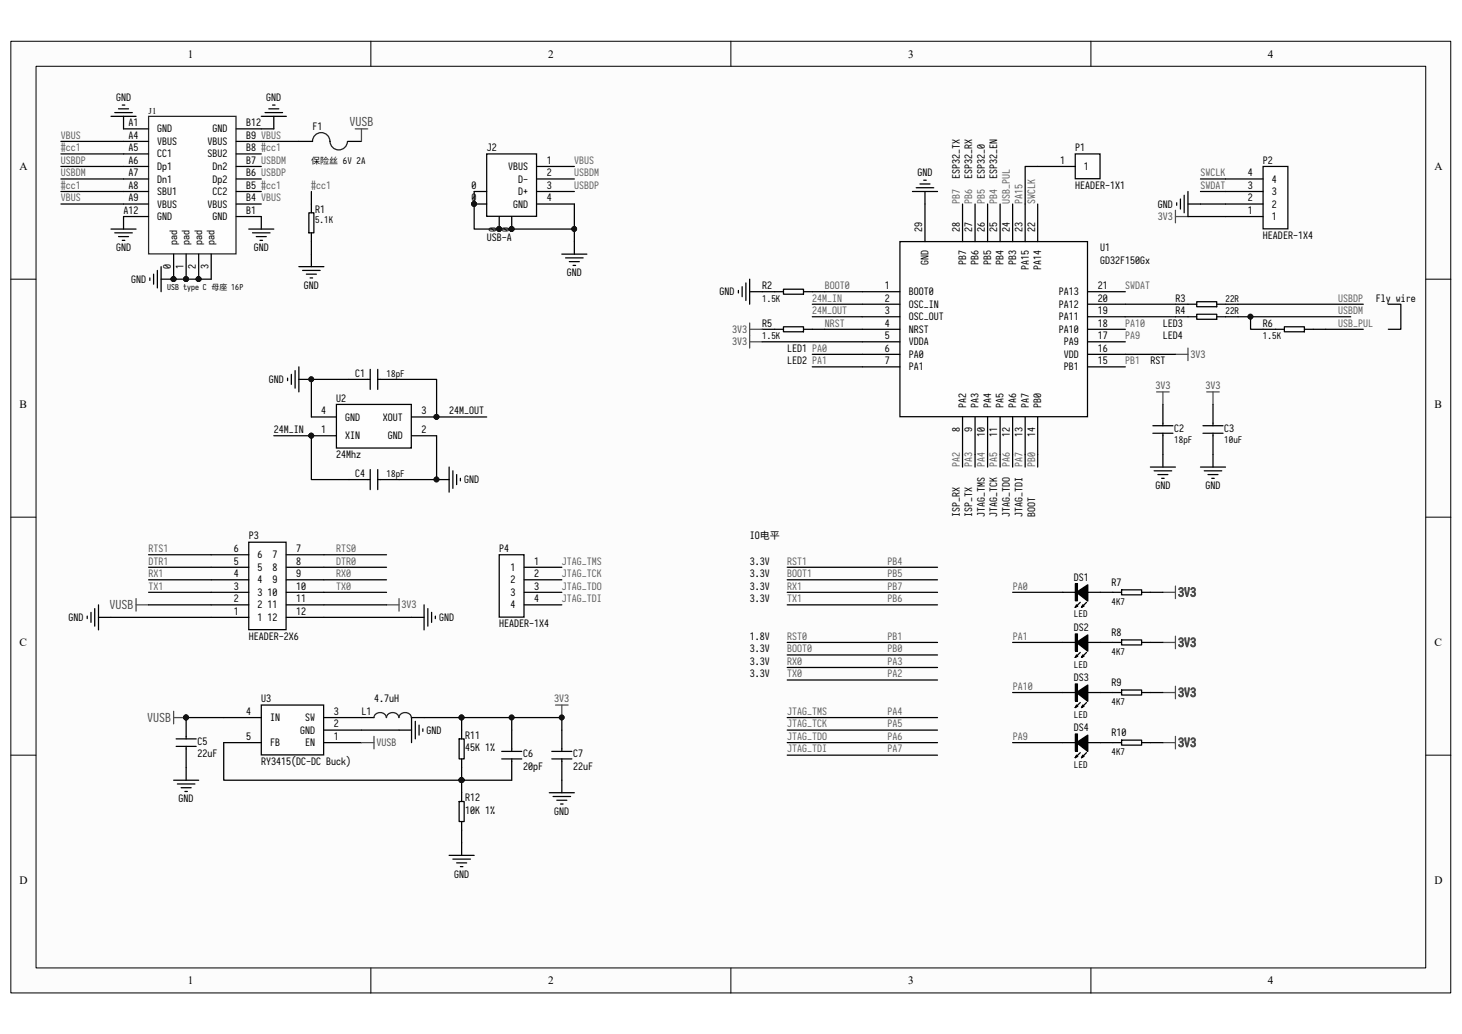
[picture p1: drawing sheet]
<svg xmlns="http://www.w3.org/2000/svg" width="297mm" height="210mm" viewBox="0 0 297 210" stroke-linecap="round" stroke-linejoin="round" font-family="sans-serif">
<path d="M2.2 8.4h292.5v193.3h-292.5z" fill="#fcfcfc"/>
<path d="M2.2 8.4h292.5v193.3h-292.5z" fill="none" stroke="#000" stroke-width=".2"/>
<path d="M7.4 13.5h282.2v183.1h-282.2z" fill="#fcfcfc"/>
<g fill="none" stroke="#000" stroke-width=".2">
<path d="M7.3 13.5h282.3v183.1h-282.3zM75.3 8.4v5.1M148.5 8.4v5.1M221.6 8.4v5.1M2.2 56.7h5.1M289.7 56.7h5.1M2.2 105h5.1M289.7 105h5.1M2.2 153.4h5.1M289.7 153.4h5.1M75.3 196.6v5.1M148.5 196.6v5.1"/>
<path d="M221.6 196.6v5.1"/>
</g>
<path d="M30.2 23.6h17.7v28h-17.7z" fill-rule="evenodd" fill="#fefefe" stroke="#262626" stroke-width=".25"/>
<g fill="none" stroke="#000" stroke-width=".25">
<path d="M22.6 23.6h5M23.3 22.9h3.6M24.1 22.1h2M24.8 21.3h.6M25.1 23.6v2.6h5.1M25.1 28.7h5.1M25.1 31.3h5.1M25.1 33.8h5.1M25.1 36.4h5.1M25.1 38.9h5.1M48 26.2h5.1M48 28.7h5.1"/>
<path d="M48 31.3h5.1M48 33.8h5.1M48 36.4h5.1M48 38.9h5.1M53.1 23.6h5.1M53.8 22.9h3.6M54.6 22.1h2M55.4 21.3h.5M55.6 23.6v2.6M60.7 28.7h2.8M63.3 38.9v4.3M70.6 28.7h2.8"/>
<path d="M22.6 46.5h5M23.3 47.3h3.6M24.1 48.1h2M24.8 48.8h.6M25.1 41.4h5.1M30.2 44h-5.1v2.5M30.4 56.4v.6M31.2 55.7v2M32 54.9v3.6M32.7 54.2v5M35.3 51.6v5.1h-2.6M37.8 51.6v5.1"/>
<path d="M40.4 51.6v5.1M42.9 51.6v5.1M48 41.4h5.1M48 44h5.1v2.5M50.5 46.5h5.1M51.3 47.3h3.6M52.1 48.1h2M52.8 48.8h.5M60.7 54.2h5.1M61.5 54.9h3.5M62.2 55.7h2.1M62.7 43.2h1.1v4.1h-1.1z"/>
<path d="M63 56.4h.5M63.3 47.3v6.9M227.9 119.8h4v1h-4zM215.9 120.3h2.5M215.9 130.5h2.5M218.7 120.3l2.3-1.5v3.3zM218.7 130.5l2.3-1.5v3.3zM218.7 122.9l.2 .2-.5 .3zM218.7 133l.2 .3-.5 .2zM219.5 122.3l-1.1 1.1M219.5 132.5l-1.1 1M220 122.9l.2 .2-.5 .3z"/>
<path d="M220 133l.2 .3-.5 .2zM220.7 122.3l-1 1.1M220.7 132.5l-1 1M221 120.3h6.9M221 130.5h6.9M227.9 130h4v1h-4zM231.9 120.3h4.3M231.9 130.5h4.3M215.9 140.7h2.5M215.9 150.8h2.5M218.7 140.7l2.3-1.6v3.3zM218.7 150.8l2.3-1.5v3.3z"/>
<path d="M218.7 143.2l.2 .3-.5 .2zM218.7 153.4l.2 .2-.5 .3zM219.5 142.7l-1.1 1M219.5 152.9l-1.1 1M220 143.2l.2 .3-.5 .2zM220 153.4l.2 .2-.5 .3zM220.7 142.7l-1 1M220.7 152.9l-1 1M221 140.7h6.9M221 150.8h6.9M227.9 140.1h4v1.1h-4zM227.9 150.3h4v1h-4z"/>
<path d="M231.9 140.7h4.3M231.9 150.8h4.3"/>
</g>
<g fill="#0e0e0e" stroke="#0e0e0e" stroke-width=".2">
<circle cx="35.2" cy="56.7" r=".48"/>
<circle cx="37.8" cy="56.7" r=".48"/>
<circle cx="40.3" cy="56.7" r=".48"/>
</g>
<path d="M63.5 28.7a1.77 1.77 0 0 1 1.8-1.8 1.77 1.77 0 0 1 1.7 1.8 1.78 1.78 0 0 0 1.8 1.7 1.78 1.78 0 0 0 1.8-1.6" fill="none" stroke="#1c1c1c" stroke-width=".25"/>
<path d="M72.2 26.2h2.5M73.4 26.2v2.5M238.8 119v2.6M236.2 120.3h2.6M236.2 130.5h2.6M238.8 129.2v2.6M238.8 139.4v2.5M236.2 140.7h2.6M236.2 150.8h2.6M238.8 149.6v2.5" fill="none" stroke="#4c4c4c" stroke-width=".25"/>
<path d="M218.7 120.3l2.3-1.5v3.3zM218.7 130.5l2.3-1.5v3.3zM218.7 140.7l2.3-1.6v3.3zM218.7 150.8l2.3-1.5v3.3z" fill="#000"/>
<path d="M218.7 118.6v3.4M218.7 128.8v3.4M218.7 138.9v3.5M218.7 149.1v3.5" fill="none" stroke="#000" stroke-width=".42"/>
<path d="M218.4 118.5h.5v3.5h-.5zM218.4 128.7h.5v3.5h-.5zM218.4 138.9h.5v3.5h-.5zM218.4 149.1h.5v3.5h-.5z" fill="none" stroke="#000" stroke-width=".2"/>
<path d="M68.3 82.1h15.3v8.9h-15.3z" fill-rule="evenodd" fill="#fefefe" stroke="#000" stroke-width=".25"/>
<g fill="none" stroke="#000" stroke-width=".25">
<path d="M58.4 76.8v.5M59.2 76v2.1M59.9 75.3v3.5M60.7 77.1h2.6M60.7 74.5v5.1M70.9 77.1h4.3M75.2 75v4.1M76.7 77.1h4.4M76.7 75v4.1M63.3 88.5h5M63.3 84.7h5M70.9 97.4h4.3"/>
<path d="M75.2 95.4v4M76.7 95.4v4M76.7 97.4h4.4M83.6 88.5h5.1M83.6 84.7h5.1M88.7 97.4h2.5M91.2 94.9v5.1M92 95.6v3.6M92.8 96.4v2M93.5 97.2v.5"/>
</g>
<g fill="#0e0e0e" stroke="#0e0e0e" stroke-width=".2">
<circle cx="63.2" cy="88.5" r=".48"/>
<circle cx="88.7" cy="84.7" r=".48"/>
<circle cx="88.7" cy="97.4" r=".48"/>
<circle cx="63.2" cy="77" r=".48"/>
</g>
<path d="M182.8 49.1h38.1v35.5h-38.1z" fill-rule="evenodd" fill="#fefefe" stroke="#000" stroke-width=".25"/>
<g fill="none" stroke="#000" stroke-width=".25">
<path d="M185.4 38.9h5.1M186.1 38.1h3.6M186.9 37.4h2M187.7 36.6h.5M187.9 38.9v10.2M150 59v.5M150.8 58.2v2.1M151.5 57.5v3.5M152.3 59.2h6.9M152.3 56.7v5.1M159.2 58.7h4v1.1h-4zM163.2 59.2h4.4"/>
<path d="M175.2 59.2h7.6M195.5 41.4v7.7M198.1 41.4v7.7M200.6 41.4v7.7M203.2 41.4v7.7M205.7 41.4v7.7M208.3 41.4v7.7M210.8 41.4v7.7M221 59.2h7.6M154.8 66.9h4.4M159.2 66.4h4v1h-4zM163.2 66.9h4.4"/>
<path d="M175.2 61.8h7.6M175.2 64.3h7.6M175.2 66.9h7.6M175.2 69.4h7.6M175.2 72h7.6M175.2 74.5h7.6M221 61.8h7.6M221 64.3h7.6M221 66.9h7.6M221 69.4h7.6M221 72h7.6M221 74.5h7.6"/>
<path d="M238.8 61.8h4.3M238.8 64.3h4.3M243.1 61.3h4.1v1h-4.1zM243.1 63.8h4.1v1h-4.1zM247.2 61.8h4.3M247.2 64.3h4.3M256.6 66.9h4.3M260.9 66.4h4.1v1h-4.1zM265 66.9h4.3M195.5 84.7v7.6M198.1 84.7v7.6M200.6 84.7v7.6"/>
<path d="M203.2 84.7v7.6M205.7 84.7v7.6M208.3 84.7v7.6M210.8 84.7v7.6M233.7 94.9h5.1M234.2 86.5h4.1M234.2 88h4.1M234.5 95.6h3.5M235.2 96.4h2.1M236 97.2h.5M236.2 82.1v4.4M236.2 88v6.9"/>
<path d="M243.9 94.9h5.1M244.4 86.5h4.1M244.4 88h4.1M244.6 95.6h3.6M245.4 96.4h2M246.2 97.2h.5M246.4 82.1v4.4M246.4 88v6.9"/>
</g>
<path d="M152.3 65.6v5.1M152.3 66.9h2.5M152.3 69.4h2.5M235 79.6h2.5M236.2 79.6v2.5M238.8 72h2.5M241.3 70.7v2.5M245.2 79.6h2.5M246.4 79.6v2.5" fill="none" stroke="#4c4c4c" stroke-width=".25"/>
<path d="M256.6 33.8h5v12.7h-5z" fill-rule="evenodd" fill="#fefefe" stroke="#000" stroke-width=".25"/>
<path d="M240.6 39.7v3.5M241.3 38.9v5.1M249 38.9h7.6M249 36.4h7.6M239 41.2v.5M239.8 40.4v2.1M241.3 41.4h2.6M249 44h7.6M249 41.4h7.6" fill="none" stroke="#000" stroke-width=".25"/>
<path d="M238.8 42.7v2.6M238.8 44h2.5" fill="none" stroke="#4c4c4c" stroke-width=".25"/>
<path d="M218.4 31.3h5.1v5h-5.1z" fill-rule="evenodd" fill="#fefefe" stroke="#000" stroke-width=".25"/>
<path d="M210.8 33.8h7.6" fill="none" stroke="#000" stroke-width=".25"/>
<path d="M50.5 110.1h7.6v17.8h-7.6z" fill-rule="evenodd" fill="#fefefe" stroke="#000" stroke-width=".25"/>
<path d="M42.9 117.8h7.6M42.9 115.2h7.6M42.9 112.7h7.6M58.2 117.8h7.6M58.2 115.2h7.6M58.2 112.7h7.6M42.9 125.4h7.6M42.9 122.9h7.6M42.9 120.3h7.6M58.2 125.4h7.6M58.2 122.9h7.6M58.2 120.3h7.6" fill="none" stroke="#000" stroke-width=".25"/>
<path d="M53.1 143.2h12.6v10.1h-12.6z" fill-rule="evenodd" fill="#fefefe" stroke="#000" stroke-width=".25"/>
<g fill="none" stroke="#000" stroke-width=".25">
<path d="M17.7 125.1v.6M18.5 124.4v2M19.2 123.6v3.6M20 125.4h2.6M20 122.9v5M83.6 125.4h2.6M86.2 122.9v5M86.9 123.6v3.6M87.7 124.4v2M88.4 125.1v.6M35.3 158.5h5.1M35.8 150.1h4.1"/>
<path d="M35.8 151.6h4.1M36 159.2h3.6M36.8 160h2M37.8 145.7v4.4M37.8 151.6v6.9M45.5 150.8h7.6M45.5 145.7h7.6M65.8 150.8h7.6M65.8 148.3h7.6M65.8 145.7h10.2M81.1 148.3h2.5M84.4 146.5v3.6"/>
<path d="M85.1 147.3v2M85.9 148v.5M86.2 145.7h-2.6v5.1M93.3 150.1h1v4h-1zM93.8 145.7v4.4M93.8 154.1v8.7M101.9 152.6h4.1M101.9 154.1h4.1M104 148.3v4.3M104 154.1v4.4M112.1 152.6h4.1M112.1 154.1h4.1"/>
<path d="M114.1 148.3v4.3M114.1 154.1v6.9M37.6 160.8h.5M91.2 173.7h5.1M92 174.5h3.6M92.8 175.3h2M93.3 162.8h1v4.1h-1zM93.5 176h.5M93.8 166.9v6.8M111.6 161h5.1M112.4 161.8h3.5M113.1 162.5h2.1"/>
<path d="M113.9 163.3h.5"/>
</g>
<path d="M27.6 122.9h2.6M27.6 121.6v2.5M78.5 122.9h2.6M81.1 121.6v2.5M35.3 144.5v2.5M35.3 145.7h2.5M73.4 150.8h2.6M76 149.6v2.5M112.9 143.2h2.5M114.1 143.2v2.5" fill="none" stroke="#4c4c4c" stroke-width=".25"/>
<path d="M78.5 145.7a1.27 1.27 0 0 0-1.3-1 1.27 1.27 0 0 0-1.2 1M81 145.7a1.27 1.27 0 0 0-1.2-1 1.27 1.27 0 0 0-1.3 1M83.6 145.7a1.27 1.27 0 0 0-1.3-1 1.27 1.27 0 0 0-1.2 1" fill="none" stroke="#1c1c1c" stroke-width=".25"/>
<g fill="#0e0e0e" stroke="#0e0e0e" stroke-width=".2">
<circle cx="93.8" cy="145.7" r=".48"/>
<circle cx="93.8" cy="158.4" r=".48"/>
<circle cx="114.1" cy="145.7" r=".48"/>
<circle cx="37.8" cy="145.7" r=".48"/>
</g>
<path d="M101.4 112.7h5.1v12.6h-5.1z" fill-rule="evenodd" fill="#fefefe" stroke="#000" stroke-width=".25"/>
<g fill="none" stroke="#000" stroke-width=".25">
<path d="M12.4 28.7h12.7M12.4 31.3h12.7M12.4 36.4h12.7M12.4 38.9h12.7M12.4 33.8h12.7M53.1 28.7h7.6M53.1 26.2h2.5M210.8 33.8h-2.5v7.6M243.9 36.4h5.1M243.9 38.9h5.1M12.4 41.4h12.7M35.3 56.7h7.6"/>
<path d="M167.6 59.2h7.6M241.3 44h7.7M243.9 41.4h5.1M70.9 77.1h-7.6v7.6M81.1 77.1h7.6v7.6h10.2M154.8 69.4h20.4M165 61.8h10.2M165 64.3h10.2M165 72h10.2M165 74.5h10.2M167.6 66.9h7.6M228.6 61.8h10.2"/>
<path d="M228.6 64.3h10.2M228.6 72h10.2M251.5 61.8h25.5M251.5 64.3h2.6M269.3 66.9h7.7M274.4 64.3h-20.3v2.6h2.5M55.6 88.5h7.7v8.9h7.6M88.7 88.5v8.9h-7.6M195.5 92.3v2.6M198.1 92.3v2.6M200.6 92.3v2.6M203.2 92.3v2.6"/>
<path d="M205.7 92.3v2.6M208.3 92.3v2.6M210.8 92.3v2.6M30.2 115.2h12.7M30.2 117.8h12.7M30.2 112.7h12.7M65.8 115.2h12.7M65.8 117.8h12.7M65.8 112.7h12.7M106.5 115.2h7.6M106.5 117.8h7.6M159.9 115.2h30.6"/>
<path d="M159.9 117.8h30.6M22.6 125.4h20.3M30.2 120.3h12.7M30.2 122.9h12.7M65.8 120.3h12.7M65.8 122.9h12.7M65.8 125.4h17.8M106.5 120.3h7.6M106.5 122.9h7.6M159.9 120.3h30.6M159.9 122.9h30.6M159.9 130.5h30.6"/>
<path d="M159.9 133h30.6M159.9 135.6h30.6M159.9 138.1h30.6M205.7 120.3h10.2M205.7 130.5h10.2M37.8 145.7h7.7M45.5 150.8v7.7h58.5M73.4 148.3h7.7M86.2 145.7h17.8v2.6M104 145.7h10.1v2.6M159.9 150.8h30.6M159.9 145.7h30.6"/>
<path d="M159.9 148.3h30.6M159.9 153.4h30.6M205.7 140.7h10.2M205.7 150.8h10.2"/>
</g>
<g fill="#0e0e0e" stroke="#0e0e0e" stroke-width=".2">
<circle cx="35.2" cy="56.7" r=".48"/>
<circle cx="37.8" cy="56.7" r=".48"/>
<circle cx="40.3" cy="56.7" r=".48"/>
<circle cx="63.2" cy="88.5" r=".48"/>
<circle cx="63.2" cy="77" r=".48"/>
<circle cx="88.7" cy="97.4" r=".48"/>
<circle cx="88.7" cy="84.7" r=".48"/>
<circle cx="254" cy="64.3" r=".48"/>
<circle cx="93.8" cy="158.4" r=".48"/>
<circle cx="93.8" cy="145.7" r=".48"/>
<circle cx="103.9" cy="145.7" r=".48"/>
<circle cx="114.1" cy="145.7" r=".48"/>
<circle cx="37.8" cy="145.7" r=".48"/>
</g>
<path d="M98.9 31.3h10.1v12.6h-10.1z" fill-rule="evenodd" fill="#fefefe" stroke="#000" stroke-width=".25"/>
<g fill="none" stroke="#000" stroke-width=".25">
<path d="M98.9 38.9h-2.6v7.6h20.4v5.1M109 33.8h7.7M109 36.4h7.7M109 38.9h7.7M96.3 41.4h2.6M101.4 44v2.5M104 44v2.5M109 41.4h7.7v5.1M114.1 51.6h5.1M114.9 52.4h3.6M115.7 53.1h2M116.4 53.9h.5"/>
<path d="M282 61.8h2.6v5.1h-2.6"/>
</g>
<g fill="#0e0e0e" stroke="#0e0e0e" stroke-width=".2">
<circle cx="96.3" cy="41.4" r=".48"/>
<circle cx="101.4" cy="46.5" r=".48"/>
<circle cx="103.9" cy="46.5" r=".48"/>
<circle cx="116.7" cy="46.5" r=".48"/>
</g>
<g font-size="2.5" fill="#4c4c4c">
<text x="71" y="25.5">VUSB</text>
<text x="22.2" y="123.7">VUSB</text>
<text x="239.3" y="121.2">3V3</text>
<text x="239.3" y="131.4">3V3</text>
<text x="239.3" y="141.5">3V3</text>
<text x="29.9" y="146.6">VUSB</text>
<text x="239.3" y="151.7">3V3</text>
</g>
<g font-size="2.3">
<text x="38.2" y="11.7">1</text>
<text x="111.3" y="11.7">2</text>
<text x="184.5" y="11.7">3</text>
<text x="257.6" y="11.7">4</text>
<text x="3.9" y="34.6">A</text>
<text x="291.4" y="34.6">A</text>
<text x="4" y="82.9">B</text>
<text x="291.5" y="82.9">B</text>
<text x="4" y="131.3">C</text>
<text x="291.5" y="131.3">C</text>
<text x="3.9" y="179.6">D</text>
<text x="291.4" y="179.6">D</text>
<text x="38.2" y="199.9">1</text>
<text x="111.3" y="199.9">2</text>
<text x="184.5" y="199.9">3</text>
<text x="257.6" y="199.9">4</text>
</g>
<g font-size="2">
<text x="23.6" y="20.5">GND</text>
<text x="54.1" y="20.5">GND</text>
<text x="26.1" y="25.6">A1</text>
<text x="26.1" y="28.2">A4</text>
<text x="32" y="26.9">GND</text>
<text x="32" y="29.4">VBUS</text>
<text x="42.1" y="29.4">VBUS</text>
<text x="43.1" y="26.9">GND</text>
<text x="50" y="28.2">B9 VBUS</text>
<text x="50" y="25.6">B12</text>
<text x="63.5" y="26.4">F1</text>
<text x="26.1" y="30.7">A5</text>
<text x="26.1" y="33.3">A6</text>
<text x="26.1" y="35.8">A7</text>
<text x="32" y="32">CC1</text>
<text x="32" y="34.5">Dp1</text>
<text x="42.1" y="32">SBU2</text>
<text x="43.1" y="34.5">Dn2</text>
<text x="50" y="35.8">B6 USBDP</text>
<text x="50" y="33.3">B7 USBDM</text>
<text x="50" y="30.7">B8 #cc1</text>
<text x="98.9" y="30.7">J2</text>
<text x="103.2" y="34.5">VBUS</text>
<text x="111.1" y="33.3">1</text>
<text x="111.1" y="35.8">2</text>
<text x="186.4" y="35.8">GND</text>
<text x="215.4" y="33.3">1</text>
<text x="218.4" y="30.7">P1</text>
<text x="220.2" y="34.5">1</text>
<text x="253.5" y="35.8">4</text>
<text x="256.6" y="33.3">P2</text>
<text x="26.1" y="38.4">A8</text>
<text x="26.1" y="40.9">A9</text>
<text x="32" y="37.1">Dn1</text>
<text x="32" y="39.6">SBU1</text>
<text x="43.1" y="39.6">CC2</text>
<text x="43.1" y="37.1">Dp2</text>
<text x="50" y="40.9">B4 VBUS</text>
<text x="50" y="38.4">B5 #cc1</text>
<text x="95.8" y="38.4">0</text>
<text x="95.8" y="40.9">0</text>
<text x="105.2" y="37.1">D-</text>
<text x="105.2" y="39.6">D+</text>
<text x="111.1" y="38.4">3</text>
<text x="111.1" y="40.9">4</text>
<text x="195" y="36.4" transform="rotate(-90 195 36.4)">ESP32_TX</text>
<text x="197.5" y="36.4" transform="rotate(-90 197.5 36.4)">ESP32_RX</text>
<text x="200.1" y="36.4" transform="rotate(-90 200.1 36.4)">ESP32_0</text>
<text x="202.6" y="36.4" transform="rotate(-90 202.6 36.4)">ESP32_EN</text>
<text x="218.4" y="38.4">HEADER-1X1</text>
<text x="253.5" y="40.9">2</text>
<text x="253.5" y="38.4">3</text>
<text x="258.4" y="39.6">3</text>
<text x="258.4" y="37.1">4</text>
<text x="25.1" y="43.4">A12</text>
<text x="32" y="42.2">VBUS</text>
<text x="32" y="44.7">GND</text>
<text x="42.1" y="42.2">VBUS</text>
<text x="43.1" y="44.7">GND</text>
<text x="50" y="43.4">B1</text>
<text x="64" y="43.2">R1</text>
<text x="100.9" y="47" transform="rotate(-90 100.9 47)">0</text>
<text x="103.4" y="47" transform="rotate(-90 103.4 47)">0</text>
<text x="104.2" y="42.2">GND</text>
<text x="187.4" y="47" transform="rotate(-90 187.4 47)">29</text>
<text x="195" y="47" transform="rotate(-90 195 47)">28</text>
<text x="197.5" y="47" transform="rotate(-90 197.5 47)">27</text>
<text x="200.1" y="47" transform="rotate(-90 200.1 47)">26</text>
<text x="202.6" y="47" transform="rotate(-90 202.6 47)">25</text>
<text x="205.1" y="47" transform="rotate(-90 205.1 47)">24</text>
<text x="207.7" y="47" transform="rotate(-90 207.7 47)">23</text>
<text x="210.3" y="47" transform="rotate(-90 210.3 47)">22</text>
<text x="235.2" y="42.2">GND</text>
<text x="253.5" y="43.4">1</text>
<text x="258.4" y="44.7">1</text>
<text x="258.4" y="42.2">2</text>
<text x="23.6" y="51.1">GND</text>
<text x="36" y="49.8" transform="rotate(-90 36 49.8)">pad</text>
<text x="38.5" y="49.8" transform="rotate(-90 38.5 49.8)">pad</text>
<text x="41.1" y="49.8" transform="rotate(-90 41.1 49.8)">pad</text>
<text x="43.6" y="49.8" transform="rotate(-90 43.6 49.8)">pad</text>
<text x="51.6" y="51.1">GND</text>
<text x="98.9" y="49">USB-A</text>
<text x="188.6" y="53.9" transform="rotate(-90 188.6 53.9)">GND</text>
<text x="196.3" y="53.9" transform="rotate(-90 196.3 53.9)">PB7</text>
<text x="198.8" y="53.9" transform="rotate(-90 198.8 53.9)">PB6</text>
<text x="201.3" y="53.9" transform="rotate(-90 201.3 53.9)">PB5</text>
<text x="203.9" y="53.9" transform="rotate(-90 203.9 53.9)">PB4</text>
<text x="206.4" y="53.9" transform="rotate(-90 206.4 53.9)">PB3</text>
<text x="223.5" y="51.1">U1</text>
<text x="223.5" y="53.6">GD32F150Gx</text>
<text x="256.6" y="48.5">HEADER-1X4</text>
<text x="26.6" y="57.4">GND</text>
<text x="34.7" y="54.7" transform="rotate(-90 34.7 54.7)">0</text>
<text x="37.3" y="54.7" transform="rotate(-90 37.3 54.7)">1</text>
<text x="39.8" y="54.7" transform="rotate(-90 39.8 54.7)">2</text>
<text x="42.3" y="54.7" transform="rotate(-90 42.3 54.7)">3</text>
<text x="61.7" y="58.7">GND</text>
<text x="115.1" y="56.1">GND</text>
<text x="146.2" y="60">GND</text>
<text x="154.9" y="58.7">R2</text>
<text x="179.8" y="58.7">1</text>
<text x="184.6" y="60">BOOT0</text>
<text x="209" y="54.9" transform="rotate(-90 209 54.9)">PA15</text>
<text x="211.5" y="54.9" transform="rotate(-90 211.5 54.9)">PA14</text>
<text x="215.1" y="60">PA13</text>
<text x="223" y="58.7">21</text>
<text x="179.8" y="61.3">2</text>
<text x="179.8" y="63.8">3</text>
<text x="184.6" y="62.5">OSC_IN</text>
<text x="184.6" y="65.1">OSC_OUT</text>
<text x="215.1" y="65.1">PA11</text>
<text x="215.1" y="62.5">PA12</text>
<text x="223" y="63.8">19</text>
<text x="223" y="61.3">20</text>
<text x="238.8" y="61.3">R3</text>
<text x="238.8" y="63.8">R4</text>
<text x="279.5" y="61.3">Fly wire</text>
<text x="154.9" y="66.3">R5</text>
<text x="159.9" y="71.4">LED1 PA0</text>
<text x="179.8" y="66.3">4</text>
<text x="179.8" y="68.9">5</text>
<text x="179.8" y="71.4">6</text>
<text x="184.6" y="67.6">NRST</text>
<text x="184.6" y="70.1">VDDA</text>
<text x="215.1" y="67.6">PA10</text>
<text x="216.2" y="70.1">PA9</text>
<text x="223" y="71.4">16</text>
<text x="223" y="68.9">17</text>
<text x="223" y="66.3">18</text>
<text x="236.3" y="66.3">LED3</text>
<text x="236.3" y="68.9">LED4</text>
<text x="256.6" y="66.3">R6</text>
<text x="54.6" y="77.8">GND</text>
<text x="72.2" y="76.5">C1</text>
<text x="159.9" y="74">LED2 PA1</text>
<text x="179.8" y="74">7</text>
<text x="184.6" y="72.7">PA0</text>
<text x="184.6" y="75.2">PA1</text>
<text x="216.2" y="75.2">PB1</text>
<text x="216.2" y="72.7">VDD</text>
<text x="223" y="74">15</text>
<text x="233.7" y="74">RST</text>
<text x="68.3" y="81.6">U2</text>
<text x="196.3" y="82.9" transform="rotate(-90 196.3 82.9)">PA2</text>
<text x="198.8" y="82.9" transform="rotate(-90 198.8 82.9)">PA3</text>
<text x="201.3" y="82.9" transform="rotate(-90 201.3 82.9)">PA4</text>
<text x="203.9" y="82.9" transform="rotate(-90 203.9 82.9)">PA5</text>
<text x="206.4" y="82.9" transform="rotate(-90 206.4 82.9)">PA6</text>
<text x="209" y="82.9" transform="rotate(-90 209 82.9)">PA7</text>
<text x="211.5" y="82.9" transform="rotate(-90 211.5 82.9)">PB0</text>
<text x="55.6" y="88">24M_IN</text>
<text x="65.3" y="88">1</text>
<text x="65.3" y="84.1">4</text>
<text x="70.1" y="89.2">XIN</text>
<text x="70.1" y="85.4">GND</text>
<text x="77.8" y="85.4">XOUT</text>
<text x="78.8" y="89.2">GND</text>
<text x="85.6" y="88">2</text>
<text x="85.6" y="84.1">3</text>
<text x="91.2" y="84.1">24M_OUT</text>
<text x="195" y="87.8" transform="rotate(-90 195 87.8)">8</text>
<text x="197.5" y="87.8" transform="rotate(-90 197.5 87.8)">9</text>
<text x="200.1" y="88.8" transform="rotate(-90 200.1 88.8)">10</text>
<text x="202.6" y="88.8" transform="rotate(-90 202.6 88.8)">11</text>
<text x="205.1" y="88.8" transform="rotate(-90 205.1 88.8)">12</text>
<text x="207.7" y="88.8" transform="rotate(-90 207.7 88.8)">13</text>
<text x="210.3" y="88.8" transform="rotate(-90 210.3 88.8)">14</text>
<text x="238.5" y="87.7">C2</text>
<text x="248.7" y="87.7">C3</text>
<text x="68.3" y="93">24Mhz</text>
<text x="72.2" y="96.9">C4</text>
<text x="94.3" y="98.1">GND</text>
<text x="234.7" y="99.4">GND</text>
<text x="244.9" y="99.4">GND</text>
<text x="195" y="105" transform="rotate(-90 195 105)">ISP_RX</text>
<text x="197.5" y="105" transform="rotate(-90 197.5 105)">ISP_TX</text>
<text x="200.1" y="105" transform="rotate(-90 200.1 105)">JTAG_TMS</text>
<text x="202.6" y="105" transform="rotate(-90 202.6 105)">JTAG_TCK</text>
<text x="205.1" y="105" transform="rotate(-90 205.1 105)">JTAG_TDO</text>
<text x="207.7" y="105" transform="rotate(-90 207.7 105)">JTAG_TDI</text>
<text x="210.3" y="105" transform="rotate(-90 210.3 105)">BOOT</text>
<text x="47.5" y="112.1">6</text>
<text x="50.5" y="109.6">P3</text>
<text x="52.3" y="113.4">6</text>
<text x="55.4" y="113.4">7</text>
<text x="60.2" y="112.1">7</text>
<text x="101.4" y="112.1">P4</text>
<text x="152.3" y="109.6">IO电平</text>
<text x="47.5" y="119.8">3</text>
<text x="47.5" y="117.2">4</text>
<text x="47.5" y="114.7">5</text>
<text x="52.3" y="118.5">4</text>
<text x="52.3" y="116">5</text>
<text x="55.4" y="118.5">9</text>
<text x="55.4" y="116">8</text>
<text x="60.2" y="119.8">10</text>
<text x="60.2" y="117.2">9</text>
<text x="60.2" y="114.7">8</text>
<text x="103.7" y="116">1</text>
<text x="103.7" y="118.5">2</text>
<text x="108.5" y="114.7">1</text>
<text x="108.5" y="117.2">2</text>
<text x="108.5" y="119.8">3</text>
<text x="152.3" y="114.7">3.3V</text>
<text x="152.3" y="117.2">3.3V</text>
<text x="152.3" y="119.8">3.3V</text>
<text x="218.2" y="118">DS1</text>
<text x="225.8" y="119">R7</text>
<text x="47.5" y="124.8">1</text>
<text x="47.5" y="122.3">2</text>
<text x="52.3" y="123.6">2</text>
<text x="52.3" y="121">3</text>
<text x="54.4" y="123.6">11</text>
<text x="54.4" y="121">10</text>
<text x="60.2" y="124.8">12</text>
<text x="60.2" y="122.3">11</text>
<text x="103.7" y="121">3</text>
<text x="103.7" y="123.6">4</text>
<text x="108.5" y="122.3">4</text>
<text x="152.3" y="122.3">3.3V</text>
<text x="13.9" y="126.1">GND</text>
<text x="50.5" y="129.9">HEADER-2X6</text>
<text x="52.3" y="126.1">1</text>
<text x="54.4" y="126.1">12</text>
<text x="89.2" y="126.1">GND</text>
<text x="101.4" y="127.4">HEADER-1X4</text>
<text x="152.3" y="129.9">1.8V</text>
<text x="218.2" y="128.1">DS2</text>
<text x="225.8" y="129.2">R8</text>
<text x="152.3" y="132.5">3.3V</text>
<text x="152.3" y="135">3.3V</text>
<text x="152.3" y="137.5">3.3V</text>
<text x="53.1" y="142.7">U3</text>
<text x="76" y="142.7">4.7uH</text>
<text x="218.2" y="138.3">DS3</text>
<text x="225.8" y="139.4">R9</text>
<text x="50" y="145.2">4</text>
<text x="54.9" y="146.5">IN</text>
<text x="61" y="149">GND</text>
<text x="62" y="146.5">SW</text>
<text x="67.8" y="147.7">2</text>
<text x="67.8" y="145.2">3</text>
<text x="73.4" y="145.2">L1</text>
<text x="86.7" y="149">GND</text>
<text x="218.2" y="148.5">DS4</text>
<text x="225.8" y="149.5">R10</text>
<text x="40.1" y="151.3">C5</text>
<text x="40.1" y="153.8">22uF</text>
<text x="50" y="150.3">5</text>
<text x="53.1" y="155.4">RY3415(DC-DC Buck)</text>
<text x="54.9" y="151.6">FB</text>
<text x="62" y="151.6">EN</text>
<text x="67.8" y="150.3">1</text>
<text x="94.5" y="150">R11</text>
<text x="94.5" y="152.6">45K 1%</text>
<text x="106.3" y="153.8">C6</text>
<text x="116.4" y="153.8">C7</text>
<text x="106.3" y="156.4">20pF</text>
<text x="116.4" y="156.4">22uF</text>
<text x="36.3" y="163">GND</text>
<text x="94.5" y="162.7">R12</text>
<text x="94.5" y="165.3">10K 1%</text>
<text x="112.6" y="165.6">GND</text>
<text x="92.2" y="178.3">GND</text>
</g>
<g font-size="2" fill="#5f5f5f">
<text x="12.4" y="28.2">VBUS</text>
<text x="12.4" y="30.7">#cc1</text>
<text x="12.4" y="33.3">USBDP</text>
<text x="12.4" y="35.8">USBDM</text>
<text x="116.7" y="33.3">VBUS</text>
<text x="116.7" y="35.8">USBDM</text>
<text x="243.9" y="35.8">SWCLK</text>
<text x="12.4" y="40.9">VBUS</text>
<text x="12.4" y="38.4">#cc1</text>
<text x="63.2" y="38.4">#cc1</text>
<text x="116.7" y="38.4">USBDP</text>
<text x="195" y="41.4" transform="rotate(-90 195 41.4)">PB7</text>
<text x="197.5" y="41.4" transform="rotate(-90 197.5 41.4)">PB6</text>
<text x="200.1" y="41.4" transform="rotate(-90 200.1 41.4)">PB5</text>
<text x="202.6" y="41.4" transform="rotate(-90 202.6 41.4)">PB4</text>
<text x="205.1" y="41.4" transform="rotate(-90 205.1 41.4)">USB_PUL</text>
<text x="207.7" y="41.4" transform="rotate(-90 207.7 41.4)">PA15</text>
<text x="210.3" y="41.4" transform="rotate(-90 210.3 41.4)">SWCLK</text>
<text x="243.9" y="38.4">SWDAT</text>
<text x="167.6" y="58.7">BOOT0</text>
<text x="228.6" y="58.7">SWDAT</text>
<text x="165" y="61.3">24M_IN</text>
<text x="165" y="63.8">24M_OUT</text>
<text x="271.9" y="61.3">USBDP</text>
<text x="271.9" y="63.8">USBDM</text>
<text x="167.6" y="66.3">NRST</text>
<text x="228.6" y="68.9">PA9</text>
<text x="228.6" y="66.3">PA10</text>
<text x="271.9" y="66.3">USB_PUL</text>
<text x="228.6" y="74">PB1</text>
<text x="195" y="94.9" transform="rotate(-90 195 94.9)">PA2</text>
<text x="197.5" y="94.9" transform="rotate(-90 197.5 94.9)">PA3</text>
<text x="200.1" y="94.9" transform="rotate(-90 200.1 94.9)">PA4</text>
<text x="202.6" y="94.9" transform="rotate(-90 202.6 94.9)">PA5</text>
<text x="205.1" y="94.9" transform="rotate(-90 205.1 94.9)">PA6</text>
<text x="207.7" y="94.9" transform="rotate(-90 207.7 94.9)">PA7</text>
<text x="210.3" y="94.9" transform="rotate(-90 210.3 94.9)">PB0</text>
<text x="30.2" y="112.1">RTS1</text>
<text x="68.3" y="112.1">RTS0</text>
<text x="30.2" y="117.2">RX1</text>
<text x="30.2" y="114.7">DTR1</text>
<text x="30.2" y="119.8">TX1</text>
<text x="68.3" y="117.2">RX0</text>
<text x="68.3" y="114.7">DTR0</text>
<text x="68.3" y="119.8">TX0</text>
<text x="114.1" y="119.8">JTAG_TDO</text>
<text x="114.1" y="114.7">JTAG_TMS</text>
<text x="114.1" y="117.2">JTAG_TCK</text>
<text x="159.9" y="119.8">RX1</text>
<text x="159.9" y="114.7">RST1</text>
<text x="159.9" y="117.2">BOOT1</text>
<text x="180.3" y="119.8">PB7</text>
<text x="180.3" y="117.2">PB5</text>
<text x="180.3" y="114.7">PB4</text>
<text x="205.7" y="119.8">PA0</text>
<text x="114.1" y="122.3">JTAG_TDI</text>
<text x="159.9" y="122.3">TX1</text>
<text x="180.3" y="122.3">PB6</text>
<text x="159.9" y="129.9">RST0</text>
<text x="180.3" y="129.9">PB1</text>
<text x="205.7" y="129.9">PA1</text>
<text x="159.9" y="135">RX0</text>
<text x="159.9" y="132.5">BOOT0</text>
<text x="159.9" y="137.5">TX0</text>
<text x="180.3" y="137.5">PA2</text>
<text x="180.3" y="135">PA3</text>
<text x="180.3" y="132.5">PB0</text>
<text x="205.7" y="140.1">PA10</text>
<text x="159.9" y="145.2">JTAG_TMS</text>
<text x="159.9" y="147.7">JTAG_TCK</text>
<text x="180.3" y="145.2">PA4</text>
<text x="180.3" y="147.7">PA5</text>
<text x="159.9" y="150.3">JTAG_TDO</text>
<text x="159.9" y="152.8">JTAG_TDI</text>
<text x="180.3" y="150.3">PA6</text>
<text x="180.3" y="152.8">PA7</text>
<text x="205.7" y="150.3">PA9</text>
</g>
<g font-size="2" fill="#4c4c4c">
<text x="235.2" y="44.7">3V3</text>
<text x="148.7" y="67.6">3V3</text>
<text x="148.7" y="70.1">3V3</text>
<text x="241.9" y="72.7">3V3</text>
<text x="234.7" y="79">3V3</text>
<text x="244.9" y="79">3V3</text>
<text x="81.6" y="123.6">3V3</text>
<text x="112.6" y="142.7">3V3</text>
<text x="76.5" y="151.6">VUSB</text>
</g>
<text font-size="1.8" fill="#0e0e0e" x="30.2" y="23.2">J1</text>
<g font-size="1.8">
<text x="63.2" y="33.3">保险丝 6V 2A</text>
<text x="64" y="45.3">5.1K</text>
<text x="154.9" y="61.3">1.5K</text>
<text x="249" y="61.3">22R</text>
<text x="249" y="63.8">22R</text>
<text x="154.9" y="68.9">1.5K</text>
<text x="256.6" y="68.9">1.5K</text>
<text x="78.5" y="76.5">18pF</text>
<text x="238.5" y="90">18pF</text>
<text x="248.7" y="90">10uF</text>
<text x="78.5" y="96.9">18pF</text>
<text x="218.2" y="125.4">LED</text>
<text x="225.8" y="122.9">4K7</text>
<text x="218.2" y="135.6">LED</text>
<text x="225.8" y="133.1">4K7</text>
<text x="225.8" y="143.2">4K7</text>
<text x="218.2" y="145.8">LED</text>
<text x="218.2" y="155.9">LED</text>
<text x="225.8" y="153.4">4K7</text>
</g>
<text font-size="1.6" x="34" y="58.8">USB type C 母座 16P</text>
</svg>
